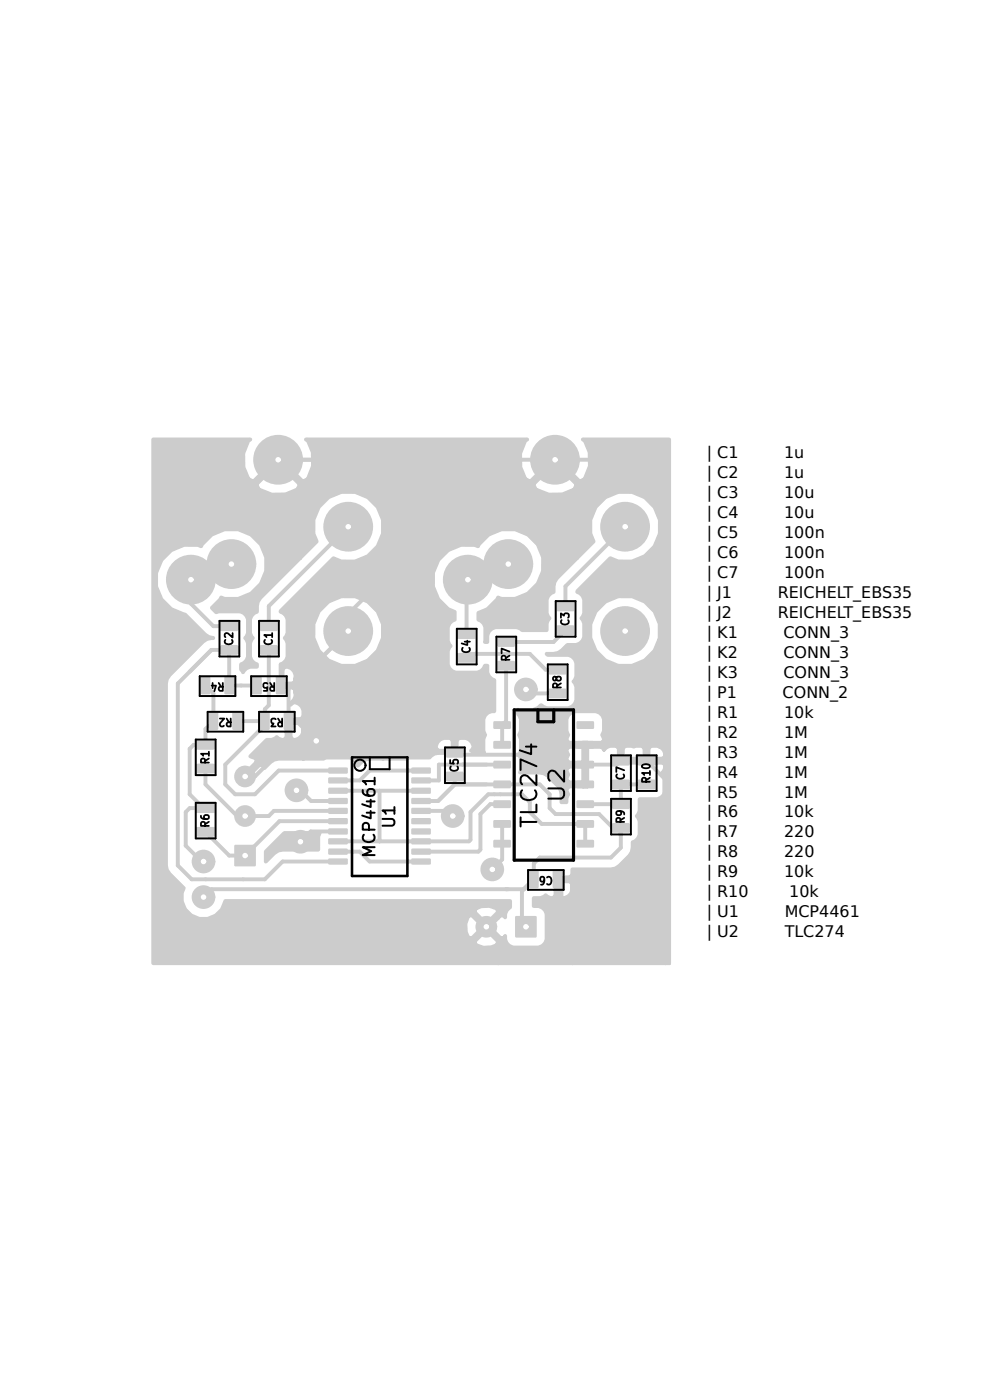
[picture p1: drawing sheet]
<svg xmlns="http://www.w3.org/2000/svg" width="210mm" height="297mm" viewBox="0 0 210 297" stroke-linecap="round" stroke-linejoin="round" font-family="sans-serif">
<g fill="#000" stroke="#000" stroke-width=".5">
<path d="M47 132h3.3v1.6h-3.3zM47 137.1h3.3v1.6h-3.3zM55.4 132h3.3v1.6h-3.3zM55.4 137.1h3.3v1.6h-3.3zM97.3 138.8h3.3v1.6h-3.3zM97.3 133.7h3.3v1.6h-3.3zM105.7 135.4h3.3v1.6h-3.3zM118.3 132.9h3.3v1.6h-3.3zM118.3 127.8h3.3v1.6h-3.3zM41.9 157.2h3.3v1.6h-3.3zM42.8 143.8h1.6v3.3h-1.6zM44.5 151.3h1.6v3.3h-1.6z"/>
<path d="M47.8 143.8h1.6v3.3h-1.6zM49.5 151.3h1.6v3.3h-1.6zM53.7 143.8h1.6v3.3h-1.6zM55.4 151.3h1.6v3.3h-1.6zM58.7 143.8h1.6v3.3h-1.6zM60.4 151.3h1.6v3.3h-1.6zM94.8 158.9h3.3v1.6h-3.3zM104.9 153.2h3.3v1.2h-3.3zM104.9 157.4h3.3v1.2h-3.3zM105.7 140.4h3.3v1.6h-3.3zM116.6 146.3h3.3v1.6h-3.3zM116.6 141.3h3.3v1.6h-3.3z"/>
<path d="M122.5 157.4h3.3v1.2h-3.3zM122.5 153.2h3.3v1.2h-3.3zM41.9 170.6h3.3v1.6h-3.3zM41.9 175.7h3.3v1.6h-3.3zM41.9 162.2h3.3v1.6h-3.3zM49.9 179.4h4.1v4.2h-4.1zM69.8 163h3.7v.9h-3.7zM69.8 165.1h3.7v.9h-3.7zM69.8 167.3h3.7v.9h-3.7zM69.8 169.5h3.7v.9h-3.7zM69.8 171.6h3.7v.8h-3.7zM69.8 173.8h3.7v.8h-3.7z"/>
<path d="M69.8 176h3.7v.8h-3.7zM69.8 178.1h3.7v.8h-3.7zM87.5 178.1h3.7v.8h-3.7zM87.5 176h3.7v.8h-3.7zM87.5 173.8h3.7v.8h-3.7zM87.5 171.6h3.7v.8h-3.7zM87.5 169.5h3.7v.9h-3.7zM87.5 167.3h3.7v.9h-3.7zM87.5 165.1h3.7v.9h-3.7zM87.5 163h3.7v.9h-3.7zM94.8 163.9h3.3v1.6h-3.3zM104.9 161.6h3.3v1.2h-3.3z"/>
<path d="M104.9 165.8h3.3v1.2h-3.3zM104.9 170h3.3v1.2h-3.3zM104.9 174.2h3.3v1.2h-3.3zM104.9 178.4h3.3v1.2h-3.3zM122.5 178.4h3.3v1.2h-3.3zM122.5 174.2h3.3v1.2h-3.3zM122.5 170h3.3v1.2h-3.3zM122.5 165.8h3.3v1.2h-3.3zM122.5 161.6h3.3v1.2h-3.3zM130 165.6h3.3v1.6h-3.3zM130 160.6h3.3v1.6h-3.3zM130 174.8h3.3v1.6h-3.3z"/>
<path d="M130 169.8h3.3v1.6h-3.3zM135.5 165.6h3.3v1.6h-3.3zM135.5 160.6h3.3v1.6h-3.3zM69.8 180.2h3.7v.9h-3.7zM69.8 182.3h3.7v.9h-3.7zM87.5 182.3h3.7v.9h-3.7zM87.5 180.2h3.7v.9h-3.7zM109.5 194.5h4.1v4.2h-4.1zM112.4 184.9h1.6v3.3h-1.6zM117.5 184.9h1.6v3.3h-1.6z"/>
<circle cx="59" cy="97.5" r="5"/>
<circle cx="117.7" cy="97.5" r="5"/>
<circle cx="49.1" cy="119.7" r="5"/>
<circle cx="73.9" cy="111.7" r="5"/>
<circle cx="107.8" cy="119.7" r="5"/>
<circle cx="132.6" cy="111.7" r="5"/>
<circle cx="40.5" cy="123" r="5"/>
<circle cx="73.9" cy="133.9" r="5"/>
<circle cx="99.2" cy="123" r="5"/>
<circle cx="132.6" cy="133.9" r="5"/>
<circle cx="67.1" cy="157.2" r="2.27"/>
<circle cx="111.6" cy="146.3" r="2.27"/>
<circle cx="52" cy="173.1" r="2.06"/>
<circle cx="52" cy="164.7" r="2.06"/>
<circle cx="62.9" cy="167.7" r="2.27"/>
<circle cx="63.7" cy="178.6" r="2.27"/>
<circle cx="96" cy="173.1" r="2.27"/>
<circle cx="43.2" cy="182.8" r="2.27"/>
<circle cx="43.2" cy="190.3" r="2.27"/>
<circle cx="103.2" cy="196.6" r="2.06"/>
<circle cx="104.4" cy="184.4" r="2.27"/>
</g>
<g fill="none" stroke="#000" stroke-width=".84">
<path d="M32.5 93.2h20.6l-.4 .3-1.1 2.7v2.9l1.1 2.5 1.1 .6 5.1-5.3 5.3 5.3 1.1-.6 1.1-2.7v-3l-1.1-2.4-.4-.3h46.9l-.4 .3-1.1 2.7 .1 2.9 1 2.5 1.1 .6 5.2-5.3 5.3 5.3 1.1-.6 1-2.7v-3l-1-2.4-.5-.3h18.3v111.1h-.8v-39.4l-.6-1 .6-1.1v-2.9l-.3-.8-.8-.7v-26l-1.1-2.7a7.5 7.5 0 0 0-12.6 0 7.5 7.5 0 0 0 4.8 11.6 7.5 7.5 0 0 0 8.9-8.9v26l-.5-.2h-1.4l-.5 .5v2.2h3l.5-.5v-.5v2.9v-.5l-.5-.5-3.9 .1v-3.2l-.5-.5h-1.4l-.4 .2-.4-.2h-1.4l-.5 .5v2.2h4.6v.9l-5.4 .1v-3.2l-.6-.5h-1.3l-.8 .3-.5 .5v-2.2l-.4-.9 .4-.8v-2.5l-.3-.8-.6-.6-.8-.3h-4.6l-.7 .3-.6 .6-.3 .8v2.5l.3 .8-.3 1.2 .5 .5h6.9l.5-.5v-.3v2.2l-.5-.6h-3v8.4l-.9 .1v-8.5h-3l-.5 .6 .3 1.1-.3 1.2 .5 .5h3v.8h-3l-.5 .6 .3 1.1-.3 1.2 .5 .5h3v.8h-3l-.5 .5 .3 1.2-.3 .8v.9h-1.1v-1.7l-.2-1-.5-.8-2.1-2.1-.8-.5-1-.2h-4.2l.2-.4v-2.5l-.4-.9 .4-.8v-2.5l-.4-.9 .4-.8v-2.5l-.3-.8-.3-.3v-.9l.7 .3a4.9 4.9 0 0 0 4.3-1.3l.3 .3 .8 .4h4.6l.7-.4 .6-.6 .4-.7v-3l-.6-1 .6-1.1v-2.9l-.4-.8-.6-.6-.7-.3h-4.4l-.2-.2h1.4l1-.2 .8-.5 1.2-1.2h1.8l.8-.3 .6-.6 .3-.8v-2.9l-.6-1 .6-1.1v-2.9l-.3-.8-.6-.6-.5-.2v-.2l7-7a7.4 7.4 0 0 0 8.9-1.8 7.4 7.4 0 0 0 .5-9 7.5 7.5 0 0 0-9.2-2.8 7.5 7.5 0 0 0-4.5 8.4l.7 1.7-3.5 3.5v-15.6l-4.7-4.7-4.6 4.7 .5 1.1 2.8 1h2.9l2.5-1 .6-1.1v15.6l-4.2 4.2-.6 .8-.2 2.2-.5 .2-.6 .6-.3 .8v2.9l.6 1.1-.6 1v1.5h-5.3l-.3-.3-.7-.3h-4.6l-.8 .3-.6 .6-.3 .7v1.5h-.5l.1-3.1-.4-.8-.6-.6-.5-.2v-1.5l1.9-.8 2.1-2 .1-.4a7.5 7.5 0 0 0 9.7-8.3 7.5 7.5 0 0 0-11.7-5.1l-2 2.1-.2 .4a7.5 7.5 0 0 0-9 3.9 7.5 7.5 0 0 0 2.6 9.4l1.5 .6v1.7l-.6 .2-.6 .6-.3 .8v2.9l.6 1-.6 1.1v2.9l.3 .8 .6 .6 .8 .3h4.6l.7-.3 .6-.6 .3-.6h.5v1.5l.3 .8 .6 .6 .5 .2v6.6a2.08 2.08 0 0 0-2.3 1.7v2.5l.4 .8-.4 .9v2.5l.2 .4h-2.3v-.4h-.5l.5-.6v-.5a2.35 2.35 0 0 0-3-1.7l-.5 .6v2.6h-.9v-2.6l-.5-.6h-1.4a2.06 2.06 0 0 0-1.6 2.2l.5 .6h3v.4h-2.9l-1 .2-1 .8h-4.3l-.6 .2h-5v-28.5l-1.1-2.7a7.5 7.5 0 0 0-12.5 0 7.5 7.5 0 0 0 4.8 11.6 7.5 7.5 0 0 0 8.8-8.9v28.5h-2.8l-1 .2-1.5 1.3-.3-.8-.6-.6-.8-.3h-5l-.6 .2h-4.2v-7l-.6-.5h-2.2v3l.6 .6h.5a2.14 2.14 0 0 0 1.7-2.5v6.4h-5.3l-1 .2-.8 .6-1.2 1.3-.3-.6-.7-.2-3.1 3.2-.7-.6 3.2-3.2-.2-.7-1.2-.5 3.5-3.4h1l1.1-.6 1 .6h.6l.5-.6-.1-3.8h3.1l.6-.6v-1.3a2.05 2.05 0 0 0-2.2-1.7l-.6 .5v-.3l.8-.7 .3-.8v-4.6a2.05 2.05 0 0 0-2.2-1.7l-.5 .6v3h2.2l.5-.5v-.5v2.9v-.5l-.5-.6-2.7 .1v-5l.6-.2 .6-.6 .3-.8v-2.9l-.6-1 .6-1.1v-2.9l-.3-.8-.6-.6-.6-.2v-.2l11.2-11.2a7.4 7.4 0 0 0 8.9-1.8 7.4 7.4 0 0 0 .5-9 7.5 7.5 0 0 0-9.1-2.8 7.5 7.5 0 0 0-4.5 8.4l.7 1.7-3.6 3.5v-15.6l-4.6-4.7-4.7 4.7 .6 1.1 2.7 1h3l2.5-1 .5-1.1v15.6l-8.4 8.4-.5 .8-.2 2.2-.6 .2-.6 .6-.3 .8v2.9l.6 1.1-.6 1v2.9l.3 .8 .6 .6 .6 .2v.5h-1.5l-.7 .4-.7 .8-.5-.6v-1.1l.6-.2 .6-.6 .3-.8v-2.9l-.6-1 .6-1.1v-2.9l-.3-.8-.6-.6-.8-.3h-4.6l-.4 .2-1-.9 1.8-1.8 .2-.4a7.5 7.5 0 0 0 9.6-8.3 7.5 7.5 0 0 0-11.6-5.1l-2.1 2.1-.1 .4a7.5 7.5 0 0 0-9.5 5.4 7.5 7.5 0 0 0 6 9.1l4.3 4.2 .8 .6 .9 .2-1.3 .1-.8 .6-7.2 7.1-.5 .8-.2 1v38.6l.2 1 .5 .8 3.1 3a4.7 4.7 0 0 0 2.8 6.4 4.7 4.7 0 0 0 6-3.6h60.4v1.3a2.02 2.02 0 0 0-1.1 2.1l-.1-.3-.8-.2-.5 .6v-1.2l-.2-.8-1.7-.5-1.8 .1-1.1 .4-.2 .8 2.5 2.5 2.5-2.5v1.2l-1.9 1.9 2.4 2.5 .8-.2 .1-.3a2.12 2.12 0 0 0 1.7 2.4h5.5l.7-.3 .6-.6 .4-.8v-5.4l-.4-.8-.6-.6-.7-.3h-1.1v-1.7h1.5l1-.6 1.1 .6h.5l.5-.5v-3.9h3.1l.5-.5v-1.2h8.2l1-.1 .8-.6 2.1-2.1 .5-.8 .2-2.1 .6-.2 .6-.6 .3-.8v-2.9l-.6-1.1 .6-1v-2.6h3.7a2.14 2.14 0 0 0 1.7-2.5v37.3h-19.7v-16.8l-.5-.5h-2.2v3l.5 .5h.5a2.14 2.14 0 0 0 1.7-2.5v16.3h-15.7v-4.6l-2.5-2.5-.6 .6v-1.2l-2.5-2.5-.8 .2-.6 1.7 .1 1.7 .5 1.2 .8 .2 2.5-2.5v1.2l-1.9 1.9 .2 .8 1.6 .6 1.8-.1 1.2-.5 .2-.8v4.6h-73.2zM59 97.5h78.5l2.6 2.6v39.9l-8.4 8.4v13M74.1 97.5l9.3 9.3v13.9l-9.5 9.6v3.6l-11.6 11.5h-2.8M73.9 111.7l-16.9 16.9v4.2M132.6 111.7l-12.7 12.7v4.2M40.5 123v5.1l4.8 4.7h3.3M57 137.9v11.7l-.8 .9v3.3l-8.4 8.4v4.2l2.1 2.1h4.2l5-5h12.6M99 139.6l.8-.9h12.6l3.3 3.4h2.6M99.2 123l-.2 .2v11.3M119.9 133.7l-2.5 2.5h-10M43.6 145.4l1.7 1.7v5.9l-1.7 1.7v3.3h-2.5l-.9 .9v9.6l3 2.9M50.3 153h5.9"/>
<path d="M54.5 145.4h-5.9v-7.5h-3.8l-7.1 7.1v38.6l3 2.9h15.5l3.8-3.7h11.7M60.4 145.4l.8 .9v11.3l-7.1 7.1h-2.1M61.2 153h1.7l6.7 6.7h26.9l.4 .4h16.8l2-2.1h8.4v8.4M107.4 141.2v11.8l-.9 .8v4.2M111.6 146.3l.8 .8h5.9M43.6 163v3.4l6.7 6.7h6.7l1.1-1.1h13.6M43.6 171.4h-3.4l-.8 .9v7.1l3.3 3.4h.5M62.9 167.7h.8l2.3 2.2h5.7M71.7 176.4h-5.8l-2.2 2.2M71.7 178.5h27.8l.3-.4v-5.8l3.8-3.8h7.1l1.7 1.7v2.1l2.5 2.5h9.2v4.2M71.7 174.2h-12.4l-7.3 7.3h-3.4l-5-5M71.7 167.7h17.6"/>
<path d="M80.5 167.7v10.8M89.3 172h5.6l1.1 1.1M89.3 163.5h-10.9l-2.1 2.1h-4.6M96.5 166.4l-3.6 3.5h-3.6M96.5 166.4h18l2.1 2.1v2.9l1.2 1.3h9.3l2.9 2.9h1.7v4.2l-2.1 2.1h-15.1l-1.3 1.3v3.3l-2.5 2.6v7.5M96.5 164.7v1.7M106.5 162.2h-13.4v3.4h-3.8M106.5 174.8v7.5l-2.1 2.1M106.5 170.6h-2.5l-2.1 2.1v7.5l-.4 .5h-12.2M131.7 161.4h5.4l3.8 3.7v12.6l-8.8 8.8h-13.8l.8 .9v12.6l-1.7 1.6h-9.2l-5-5M131.7 161.4l-.8 .8h-6.8M137.1 166.4h-5.4v4.2h-7.6"/>
<path d="M56.4 180.7l3.9-4 7.4 .1-.2 .4v3h-7.5l-1 .2-.8 .6-1.8 1.8zM71.7 180.7h4.6l2.1 2.1h10.9M111.1 188.6h-66.3l-1.6 1.7"/>
</g>
<path d="M60.3 176.7l7.4 .1-.2 .4v3h-7.5l-1 .2-.8 .6-1.8 1.8v-2.1zM32.5 93.2h20.6l-.4 .3-1.1 2.7v2.9l1.1 2.5 1.1 .6 5.1-5.3 5.3 5.3 1.1-.6 1.1-2.7v-3l-1.1-2.4-.4-.3h46.9l-.4 .3-1.1 2.7 .1 2.9 1 2.5 1.1 .6 5.2-5.3 5.3 5.3 1.1-.6 1-2.7v-3l-1-2.4-.5-.3h18.3v111.1h-.8v-39.4l-.6-1 .6-1.1v-2.9l-.3-.8-.8-.7v-26l-1.1-2.7a7.5 7.5 0 0 0-12.6 0 7.5 7.5 0 0 0 4.8 11.6 7.5 7.5 0 0 0 8.9-8.9v26l-.5-.2h-1.4l-.5 .5v2.2h3l.5-.5v-.5v2.9v-.5l-.5-.5-3.9 .1v-3.2l-.5-.5h-1.4l-.4 .2-.4-.2h-1.4l-.5 .5v2.2h4.6v.9l-5.4 .1v-3.2l-.6-.5h-1.3l-.8 .3-.5 .5v-2.2l-.4-.9 .4-.8v-2.5l-.3-.8-.6-.6-.8-.3h-4.6l-.7 .3-.6 .6-.3 .8v2.5l.3 .8-.3 1.2 .5 .5h6.9l.5-.5v-.3v2.2l-.5-.6h-3v8.4l-.9 .1v-8.5h-3l-.5 .6 .3 1.1-.3 1.2 .5 .5h3v.8h-3l-.5 .6 .3 1.1-.3 1.2 .5 .5h3v.8h-3l-.5 .5 .3 1.2-.3 .8v.9h-1.1v-1.7l-.2-1-.5-.8-2.1-2.1-.8-.5-1-.2h-4.2l.2-.4v-2.5l-.4-.9 .4-.8v-2.5l-.4-.9 .4-.8v-2.5l-.3-.8-.3-.3v-.9l.7 .3a4.9 4.9 0 0 0 4.3-1.3l.3 .3 .8 .4h4.6l.7-.4 .6-.6 .4-.7v-3l-.6-1 .6-1.1v-2.9l-.4-.8-.6-.6-.7-.3h-4.4l-.2-.2h1.4l1-.2 .8-.5 1.2-1.2h1.8l.8-.3 .6-.6 .3-.8v-2.9l-.6-1 .6-1.1v-2.9l-.3-.8-.6-.6-.5-.2v-.2l7-7a7.4 7.4 0 0 0 8.9-1.8 7.4 7.4 0 0 0 .5-9 7.5 7.5 0 0 0-9.2-2.8 7.5 7.5 0 0 0-4.5 8.4l.7 1.7-3.5 3.5v-15.6l-4.7-4.7-4.6 4.7 .5 1.1 2.8 1h2.9l2.5-1 .6-1.1v15.6l-4.2 4.2-.6 .8-.2 2.2-.5 .2-.6 .6-.3 .8v2.9l.6 1.1-.6 1v1.5h-5.3l-.3-.3-.7-.3h-4.6l-.8 .3-.6 .6-.3 .7v1.5h-.5l.1-3.1-.4-.8-.6-.6-.5-.2v-1.5l1.9-.8 2.1-2 .1-.4a7.5 7.5 0 0 0 9.7-8.3 7.5 7.5 0 0 0-11.7-5.1l-2 2.1-.2 .4a7.5 7.5 0 0 0-9 3.9 7.5 7.5 0 0 0 2.6 9.4l1.5 .6v1.7l-.6 .2-.6 .6-.3 .8v2.9l.6 1-.6 1.1v2.9l.3 .8 .6 .6 .8 .3h4.6l.7-.3 .6-.6 .3-.6h.5v1.5l.3 .8 .6 .6 .5 .2v6.6a2.08 2.08 0 0 0-2.3 1.7v2.5l.4 .8-.4 .9v2.5l.2 .4h-2.3v-.4h-.5l.5-.6v-.5a2.35 2.35 0 0 0-3-1.7l-.5 .6v2.6h-.9v-2.6l-.5-.6h-1.4a2.06 2.06 0 0 0-1.6 2.2l.5 .6h3v.4h-2.9l-1 .2-1 .8h-4.3l-.6 .2h-5v-28.5l-1.1-2.7a7.5 7.5 0 0 0-12.5 0 7.5 7.5 0 0 0 4.8 11.6 7.5 7.5 0 0 0 8.8-8.9v28.5h-2.8l-1 .2-1.5 1.3-.3-.8-.6-.6-.8-.3h-5l-.6 .2h-4.2v-7l-.6-.5h-2.2v3l.6 .6h.5a2.14 2.14 0 0 0 1.7-2.5v6.4h-5.3l-1 .2-.8 .6-1.2 1.3-.3-.6-.7-.2-3.1 3.2-.7-.6 3.2-3.2-.2-.7-1.2-.5 3.5-3.4h1l1.1-.6 1 .6h.6l.5-.6-.1-3.8h3.1l.6-.6v-1.3a2.05 2.05 0 0 0-2.2-1.7l-.6 .5v-.3l.8-.7 .3-.8v-4.6a2.05 2.05 0 0 0-2.2-1.7l-.5 .6v3h2.2l.5-.5v-.5v2.9v-.5l-.5-.6-2.7 .1v-5l.6-.2 .6-.6 .3-.8v-2.9l-.6-1 .6-1.1v-2.9l-.3-.8-.6-.6-.6-.2v-.2l11.2-11.2a7.4 7.4 0 0 0 8.9-1.8 7.4 7.4 0 0 0 .5-9 7.5 7.5 0 0 0-9.1-2.8 7.5 7.5 0 0 0-4.5 8.4l.7 1.7-3.6 3.5v-15.6l-4.6-4.7-4.7 4.7 .6 1.1 2.7 1h3l2.5-1 .5-1.1v15.6l-8.4 8.4-.5 .8-.2 2.2-.6 .2-.6 .6-.3 .8v2.9l.6 1.1-.6 1v2.9l.3 .8 .6 .6 .6 .2v.5h-1.5l-.7 .4-.7 .8-.5-.6v-1.1l.6-.2 .6-.6 .3-.8v-2.9l-.6-1 .6-1.1v-2.9l-.3-.8-.6-.6-.8-.3h-4.6l-.4 .2-1-.9 1.8-1.8 .2-.4a7.5 7.5 0 0 0 9.6-8.3 7.5 7.5 0 0 0-11.6-5.1l-2.1 2.1-.1 .4a7.5 7.5 0 0 0-9.5 5.4 7.5 7.5 0 0 0 6 9.1l4.3 4.2 .8 .6 .9 .2-1.3 .1-.8 .6-7.2 7.1-.5 .8-.2 1v38.6l.2 1 .5 .8 3.1 3a4.7 4.7 0 0 0 2.8 6.4 4.7 4.7 0 0 0 6-3.6h60.4v1.3a2.02 2.02 0 0 0-1.1 2.1l-.1-.3-.8-.2-.5 .6v-1.2l-.2-.8-1.7-.5-1.8 .1-1.1 .4-.2 .8 2.5 2.5 2.5-2.5v1.2l-1.9 1.9 2.4 2.5 .8-.2 .1-.3a2.12 2.12 0 0 0 1.7 2.4h5.5l.7-.3 .6-.6 .4-.8v-5.4l-.4-.8-.6-.6-.7-.3h-1.1v-1.7h1.5l1-.6 1.1 .6h.5l.5-.5v-3.9h3.1l.5-.5v-1.2h8.2l1-.1 .8-.6 2.1-2.1 .5-.8 .2-2.1 .6-.2 .6-.6 .3-.8v-2.9l-.6-1.1 .6-1v-2.6h3.7a2.14 2.14 0 0 0 1.7-2.5v37.3h-19.7v-16.8l-.5-.5h-2.2v3l.5 .5h.5a2.14 2.14 0 0 0 1.7-2.5v16.3h-15.7v-4.6l-2.5-2.5-.6 .6v-1.2l-2.5-2.5-.8 .2-.6 1.7 .1 1.7 .5 1.2 .8 .2 2.5-2.5v1.2l-1.9 1.9 .2 .8 1.6 .6 1.8-.1 1.2-.5 .2-.8v4.6h-73.2z" fill="#000"/>
<path d="M32.5 93.2h20.6l-.4 .3-1.1 2.7v2.9l1.1 2.5 1.1 .6 5.1-5.3 5.3 5.3 1.1-.6 1.1-2.7v-3l-1.1-2.4-.4-.3h46.9l-.4 .3-1.1 2.7 .1 2.9 1 2.5 1.1 .6 5.2-5.3 5.3 5.3 1.1-.6 1-2.7v-3l-1-2.4-.5-.3h18.3v111.1h-.8v-39.4l-.6-1 .6-1.1v-2.9l-.3-.8-.8-.7v-26l-1.1-2.7a7.5 7.5 0 0 0-12.6 0 7.5 7.5 0 0 0 4.8 11.6 7.5 7.5 0 0 0 8.9-8.9v26l-.5-.2h-1.4l-.5 .5v2.2h3l.5-.5v-.5v2.9v-.5l-.5-.5-3.9 .1v-3.2l-.5-.5h-1.4l-.4 .2-.4-.2h-1.4l-.5 .5v2.2h4.6v.9l-5.4 .1v-3.2l-.6-.5h-1.3l-.8 .3-.5 .5v-2.2l-.4-.9 .4-.8v-2.5l-.3-.8-.6-.6-.8-.3h-4.6l-.7 .3-.6 .6-.3 .8v2.5l.3 .8-.3 1.2 .5 .5h6.9l.5-.5v-.3v2.2l-.5-.6h-3v8.4l-.9 .1v-8.5h-3l-.5 .6 .3 1.1-.3 1.2 .5 .5h3v.8h-3l-.5 .6 .3 1.1-.3 1.2 .5 .5h3v.8h-3l-.5 .5 .3 1.2-.3 .8v.9h-1.1v-1.7l-.2-1-.5-.8-2.1-2.1-.8-.5-1-.2h-4.2l.2-.4v-2.5l-.4-.9 .4-.8v-2.5l-.4-.9 .4-.8v-2.5l-.3-.8-.3-.3v-.9l.7 .3a4.9 4.9 0 0 0 4.3-1.3l.3 .3 .8 .4h4.6l.7-.4 .6-.6 .4-.7v-3l-.6-1 .6-1.1v-2.9l-.4-.8-.6-.6-.7-.3h-4.4l-.2-.2h1.4l1-.2 .8-.5 1.2-1.2h1.8l.8-.3 .6-.6 .3-.8v-2.9l-.6-1 .6-1.1v-2.9l-.3-.8-.6-.6-.5-.2v-.2l7-7a7.4 7.4 0 0 0 8.9-1.8 7.4 7.4 0 0 0 .5-9 7.5 7.5 0 0 0-9.2-2.8 7.5 7.5 0 0 0-4.5 8.4l.7 1.7-3.5 3.5v-15.6l-4.7-4.7-4.6 4.7 .5 1.1 2.8 1h2.9l2.5-1 .6-1.1v15.6l-4.2 4.2-.6 .8-.2 2.2-.5 .2-.6 .6-.3 .8v2.9l.6 1.1-.6 1v1.5h-5.3l-.3-.3-.7-.3h-4.6l-.8 .3-.6 .6-.3 .7v1.5h-.5l.1-3.1-.4-.8-.6-.6-.5-.2v-1.5l1.9-.8 2.1-2 .1-.4a7.5 7.5 0 0 0 9.7-8.3 7.5 7.5 0 0 0-11.7-5.1l-2 2.1-.2 .4a7.5 7.5 0 0 0-9 3.9 7.5 7.5 0 0 0 2.6 9.4l1.5 .6v1.7l-.6 .2-.6 .6-.3 .8v2.9l.6 1-.6 1.1v2.9l.3 .8 .6 .6 .8 .3h4.6l.7-.3 .6-.6 .3-.6h.5v1.5l.3 .8 .6 .6 .5 .2v6.6a2.08 2.08 0 0 0-2.3 1.7v2.5l.4 .8-.4 .9v2.5l.2 .4h-2.3v-.4h-.5l.5-.6v-.5a2.35 2.35 0 0 0-3-1.7l-.5 .6v2.6h-.9v-2.6l-.5-.6h-1.4a2.06 2.06 0 0 0-1.6 2.2l.5 .6h3v.4h-2.9l-1 .2-1 .8h-4.3l-.6 .2h-5v-28.5l-1.1-2.7a7.5 7.5 0 0 0-12.5 0 7.5 7.5 0 0 0 4.8 11.6 7.5 7.5 0 0 0 8.8-8.9v28.5h-2.8l-1 .2-1.5 1.3-.3-.8-.6-.6-.8-.3h-5l-.6 .2h-4.2v-7l-.6-.5h-2.2v3l.6 .6h.5a2.14 2.14 0 0 0 1.7-2.5v6.4h-5.3l-1 .2-.8 .6-1.2 1.3-.3-.6-.7-.2-3.1 3.2-.7-.6 3.2-3.2-.2-.7-1.2-.5 3.5-3.4h1l1.1-.6 1 .6h.6l.5-.6-.1-3.8h3.1l.6-.6v-1.3a2.05 2.05 0 0 0-2.2-1.7l-.6 .5v-.3l.8-.7 .3-.8v-4.6a2.05 2.05 0 0 0-2.2-1.7l-.5 .6v3h2.2l.5-.5v-.5v2.9v-.5l-.5-.6-2.7 .1v-5l.6-.2 .6-.6 .3-.8v-2.9l-.6-1 .6-1.1v-2.9l-.3-.8-.6-.6-.6-.2v-.2l11.2-11.2a7.4 7.4 0 0 0 8.9-1.8 7.4 7.4 0 0 0 .5-9 7.5 7.5 0 0 0-9.1-2.8 7.5 7.5 0 0 0-4.5 8.4l.7 1.7-3.6 3.5v-15.6l-4.6-4.7-4.7 4.7 .6 1.1 2.7 1h3l2.5-1 .5-1.1v15.6l-8.4 8.4-.5 .8-.2 2.2-.6 .2-.6 .6-.3 .8v2.9l.6 1.1-.6 1v2.9l.3 .8 .6 .6 .6 .2v.5h-1.5l-.7 .4-.7 .8-.5-.6v-1.1l.6-.2 .6-.6 .3-.8v-2.9l-.6-1 .6-1.1v-2.9l-.3-.8-.6-.6-.8-.3h-4.6l-.4 .2-1-.9 1.8-1.8 .2-.4a7.5 7.5 0 0 0 9.6-8.3 7.5 7.5 0 0 0-11.6-5.1l-2.1 2.1-.1 .4a7.5 7.5 0 0 0-9.5 5.4 7.5 7.5 0 0 0 6 9.1l4.3 4.2 .8 .6 .9 .2-1.3 .1-.8 .6-7.2 7.1-.5 .8-.2 1v38.6l.2 1 .5 .8 3.1 3a4.7 4.7 0 0 0 2.8 6.4 4.7 4.7 0 0 0 6-3.6h60.4v1.3a2.02 2.02 0 0 0-1.1 2.1l-.1-.3-.8-.2-.5 .6v-1.2l-.2-.8-1.7-.5-1.8 .1-1.1 .4-.2 .8 2.5 2.5 2.5-2.5v1.2l-1.9 1.9 2.4 2.5 .8-.2 .1-.3a2.12 2.12 0 0 0 1.7 2.4h5.5l.7-.3 .6-.6 .4-.8v-5.4l-.4-.8-.6-.6-.7-.3h-1.1v-1.7h1.5l1-.6 1.1 .6h.5l.5-.5v-3.9h3.1l.5-.5v-1.2h8.2l1-.1 .8-.6 2.1-2.1 .5-.8 .2-2.1 .6-.2 .6-.6 .3-.8v-2.9l-.6-1.1 .6-1v-2.6h3.7a2.14 2.14 0 0 0 1.7-2.5v37.3h-19.7v-16.8l-.5-.5h-2.2v3l.5 .5h.5a2.14 2.14 0 0 0 1.7-2.5v16.3h-15.7v-4.6l-2.5-2.5-.6 .6v-1.2l-2.5-2.5-.8 .2-.6 1.7 .1 1.7 .5 1.2 .8 .2 2.5-2.5v1.2l-1.9 1.9 .2 .8 1.6 .6 1.8-.1 1.2-.5 .2-.8v4.6h-73.2zM74.7 160.7h11.7M56.4 180.7l3.9-4 7.4 .1-.2 .4v3h-7.5l-1 .2-.8 .6-1.8 1.8z" fill="none" stroke="#000" stroke-width=".5"/>
<g fill="#fff" stroke="#fff" stroke-width=".5">
<circle cx="62.9" cy="167.7" r=".33"/>
<circle cx="96" cy="173.1" r=".33"/>
<circle cx="63.7" cy="178.6" r=".33"/>
<circle cx="67.1" cy="157.2" r=".33"/>
<circle cx="43.2" cy="190.3" r=".33"/>
<circle cx="43.2" cy="182.8" r=".33"/>
<circle cx="111.6" cy="146.3" r=".33"/>
<circle cx="104.4" cy="184.4" r=".33"/>
<circle cx="52" cy="181.5" r=".33"/>
<circle cx="52" cy="173.1" r=".33"/>
<circle cx="52" cy="164.7" r=".33"/>
<circle cx="111.6" cy="196.6" r=".33"/>
<circle cx="103.2" cy="196.6" r=".33"/>
<circle cx="117.7" cy="97.5" r=".33"/>
<circle cx="132.6" cy="111.7" r=".33"/>
<circle cx="132.6" cy="133.9" r=".33"/>
<circle cx="107.8" cy="119.7" r=".33"/>
<circle cx="99.2" cy="123" r=".33"/>
<circle cx="59" cy="97.5" r=".33"/>
<circle cx="73.9" cy="111.7" r=".33"/>
<circle cx="73.9" cy="133.9" r=".33"/>
<circle cx="49.1" cy="119.7" r=".33"/>
<circle cx="40.5" cy="123" r=".33"/>
</g>
<path d="M74.7 160.7v25.1h11.7v-25.1" fill="none" stroke="#000" stroke-width=".55"/>
<g fill="none" stroke="#000" stroke-width=".42">
<path d="M46.6 131.7h4.2v7.6h-4.2zM55 131.7h4.1v7.6h-4.1zM96.9 133.4h4.2v7.5h-4.2zM105.3 135.1h4.2v7.5h-4.2zM117.9 127.5h4.2v7.6h-4.2zM41.5 156.9h4.2v7.5h-4.2zM42.4 143.5h7.5v4.2h-7.5zM44 151h7.6v4.2h-7.6zM53.3 143.5h7.5v4.2h-7.5zM55 151h7.5v4.2h-7.5zM94.4 158.6h4.2v7.5h-4.2zM111.6 158.4h2.2"/>
<path d="M112.7 157.9v2.1l-2.4-.8M116.2 140.9h4.2v7.6h-4.2zM41.5 170.3h4.2v7.6h-4.2zM76.9 167.6a1 1 0 0 0 1.1 1.2h1l.3-.2 .2-.7-.3-.4-.8-.1-.4 .2-.1 .7 .5 .5M77.2 177.1a1.01 1.01 0 0 0 0 1.2 1.01 1.01 0 0 0 1.2 .3 .94 .94 0 0 0 .9-.4 .94 .94 0 0 0-.1-1.1M77.8 172.4h1.7M77.8 170h1.7M78.3 176v-1a.68 .68 0 0 0-.7-.5 .68 .68 0 0 0-.7 .5v1h2.6M78.4 160.7v2.5h4.2v-2.5M78.6 172.1v1.5l-1.8-.6M78.6 169.7v1.5l-1.8-.6M79.5 179.7h-2.6l1.8 .9-1.8 .8h2.6"/>
<path d="M79.5 165.7h-2.6l.8 .7M79.5 165v1.4M81.1 173.7h2.1l.5 .5v.5l-.5 .5h-2.1M83.7 171.9h-2.6l.8 .8M83.7 171.2v1.5M110.4 173.4v1.9M110.4 174.4h3.4M110.8 167.7a1.25 1.25 0 0 0-.2 1.4 1.25 1.25 0 0 0 1.3 .6 1.42 1.42 0 0 0 1.5-.4 1.42 1.42 0 0 0 .2-1.5l-.1-.1M113.8 170.7v1.6h-3.4M113.8 164.5v2l-1.9-1.9a.91 .91 0 0 0-1.5 .5v.8l.4 .5M113.8 162.5l-3.4-1.4v2.2M116.3 167.3h2.7l.3 .1a1.28 1.28 0 0 1 0 1.8l-.3 .2h-2.7"/>
<path d="M119.7 163.5v2.3l-2-2.1-.4-.2a.87 .87 0 0 0-1 .7v.9l.3 .5M129.6 160.2h4.2v7.6h-4.2zM129.6 169.5h4.2v7.5h-4.2zM135.1 160.2h4.2v7.6h-4.2zM112 184.6h7.6v4.2h-7.6z"/>
<circle cx="76.3" cy="162.3" r="1.19"/>
</g>
<path d="M109.1 150.6h12.6v31.9h-12.6zM114.1 150.6v2.5h3.4v-2.5" fill="none" stroke="#000" stroke-width=".67"/>
<g fill="none" stroke="#000" stroke-width=".38">
<path d="M47.8 135.7l-.1 .1a.82 .82 0 0 0 .7 .9 .82 .82 0 0 0 .9-.5l-.1-.5M49.3 134.3v.9l-1.2-.9-.4 .3 .1 .6M56.2 135.7l-.1 .1a.82 .82 0 0 0 .7 1 .82 .82 0 0 0 .9-.6l-.1-.5M57.7 134.7h-1.6l.4 .5M57.7 134.3v.9M98.2 137.4l-.1 .1a.82 .82 0 0 0 .6 .9 .82 .82 0 0 0 1-.5l-.2-.5M98.6 136.1h1.1M99.1 135.9v.9l-1.2-.3M107.3 140l-.1-.8-.2-.1-.5 .1-.1 .8h1.7M108.1 138.2l-1.7-.6v1M108.1 139.1l-.8 .5M119 131v-.9l.6 .5 .2-.4h.7l.2 .2-.2 .6"/>
<path d="M119.1 131.5v.1a.82 .82 0 0 0 .6 1 .82 .82 0 0 0 1-.6l-.2-.5M44.3 159.9h-1.7l.5 .4M44.3 159.5v.8M44.9 145.4h.9l-.3 1.2M45.1 144.9v1.1M46.4 144.9l.5 .8M46.6 152.4h1l-1 1.2 .3 .5 .6-.1M47.3 144.9v1.7l-.8-.1-.1-.3 .1-.4 .8-.1M48.1 152.4l.5 .8M48.9 152.4v1.7l-.7-.1-.1-.2 .1-.5 .7-.1M56.7 145l-.2-.1-.6 .1v.6l.1 .2 .5 .1 .2-.1v.8h-.8M57.3 144.9l.5 .8"/>
<path d="M58.2 144.9v1.7l-.8-.1-.1-.3 .1-.4 .8-.1M58.5 152.6l-.7-.2-.3 .4 .1 .5 .4 .2-.5 .6h1M59 152.4l.5 .8M59.8 152.4v1.7l-.7-.1-.1-.2 .1-.5 .7-.1M118 143.8l.3-.3 .5 .1 .2 .2-.1 .5a.58 .58 0 0 1-.7 0 .58 .58 0 0 1-.3-.6l-.2-.2-.2 .1-.2 .5 .3 .3 .4-.3M118.2 145.8l-.1-.7-.2-.1-.5 .1-.1 .7h1.7M119 145l-.8 .5M42.6 173a.62 .62 0 0 0 .7 .8l.9-.2 .1-.4-.2-.2-.5-.1-.3 .1v.5l.3 .3M43.5 175.2l-.1-.7-.2-.2-.5 .2-.1 .7h1.7M43.5 161.8l-.1-.7-.2-.2-.5 .2-.1 .7h1.7M44.3 174.3l-.8 .5M44.3 160.9l-.8 .5"/>
<path d="M95.5 161.2v.7l.8 .1-.2-.2 .1-.5 .2-.1h.6l.2 .2-.2 .6M95.6 162.6v.1a.82 .82 0 0 0 .6 .9 .82 .82 0 0 0 1-.6l-.2-.4M130.9 164.3h-.1a.82 .82 0 0 0 .6 1 .82 .82 0 0 0 1-.6l-.2-.4M131.4 172.1l.4 .3-.1 .4-.3 .1-.6-.1-.1-.4 .2-.3a1.17 1.17 0 0 1 1.5 .4v.3M131.6 174.4l-.1-.8-.2-.1-.5 .1-.1 .8h1.7M132.4 163.4l-1.7-.6v1M132.4 173.5l-.8 .5M136.3 162.3a1.2 1.2 0 0 1 1.6 .2 .93 .93 0 0 1-.9 .5 .93 .93 0 0 1-.8-.5zM137.1 165.9l-.1-.8-.3-.1-.4 .1-.1 .8h1.7M137.9 164h-1.7l.5 .4M137.9 165l-.8 .5M137.9 163.6v.8"/>
<path d="M115.5 186.7l-.3 .3h-.5l-.1-.3 .1-.6 .5-.1 .2 .2a1.17 1.17 0 0 1-.4 1.5h-.3M116 186.2l.1-.1a.82 .82 0 0 1 .9 .6 .82 .82 0 0 1-.5 1l-.5-.2"/>
</g>
<g font-size="3.4">
<text x="149.9" y="97.2">| C1</text>
<text x="149.9" y="101.5">| C2</text>
<text x="166.3" y="97.2">1u</text>
<text x="166.3" y="101.5">1u</text>
<text x="149.9" y="105.7">| C3</text>
<text x="166.3" y="105.7">10u</text>
<text x="149.9" y="109.9">| C4</text>
<text x="166.3" y="109.9">10u</text>
<text x="149.9" y="114.2">| C5</text>
<text x="149.9" y="118.4">| C6</text>
<text x="166.3" y="114.2">100n</text>
<text x="166.3" y="118.4">100n</text>
<text x="149.9" y="122.6">| C7</text>
<text x="166.3" y="122.6">100n</text>
<text x="149.9" y="126.9">| J1</text>
<text x="149.9" y="131.1">| J2</text>
<text x="165" y="126.9">REICHELT_EBS35</text>
<text x="165" y="131.1">REICHELT_EBS35</text>
<text x="149.9" y="135.3">| K1</text>
<text x="166.2" y="135.3">CONN_3</text>
<text x="149.9" y="139.6">| K2</text>
<text x="149.9" y="143.8">| K3</text>
<text x="166.2" y="139.6">CONN_3</text>
<text x="166.2" y="143.8">CONN_3</text>
<text x="149.9" y="148">| P1</text>
<text x="166" y="148">CONN_2</text>
<text x="149.9" y="152.3">| R1</text>
<text x="166.3" y="152.3">10k</text>
<text x="149.9" y="156.5">| R2</text>
<text x="149.9" y="160.7">| R3</text>
<text x="166.3" y="156.5">1M</text>
<text x="166.3" y="160.7">1M</text>
<text x="149.9" y="165">| R4</text>
<text x="166.3" y="165">1M</text>
<text x="149.9" y="169.2">| R5</text>
<text x="149.9" y="173.4">| R6</text>
<text x="166.3" y="169.2">1M</text>
<text x="166.3" y="173.4">10k</text>
<text x="149.9" y="177.7">| R7</text>
<text x="166.3" y="177.7">220</text>
<text x="149.9" y="181.9">| R8</text>
<text x="166.3" y="181.9">220</text>
<text x="149.9" y="186.1">| R9</text>
<text x="149.9" y="190.4">| R10</text>
<text x="166.3" y="186.1">10k</text>
<text x="167.4" y="190.4">10k</text>
<text x="149.9" y="194.6">| U1</text>
<text x="166.5" y="194.6">MCP4461</text>
<text x="149.9" y="198.8">| U2</text>
<text x="166.5" y="198.8">TLC274</text>
</g>
</svg>
